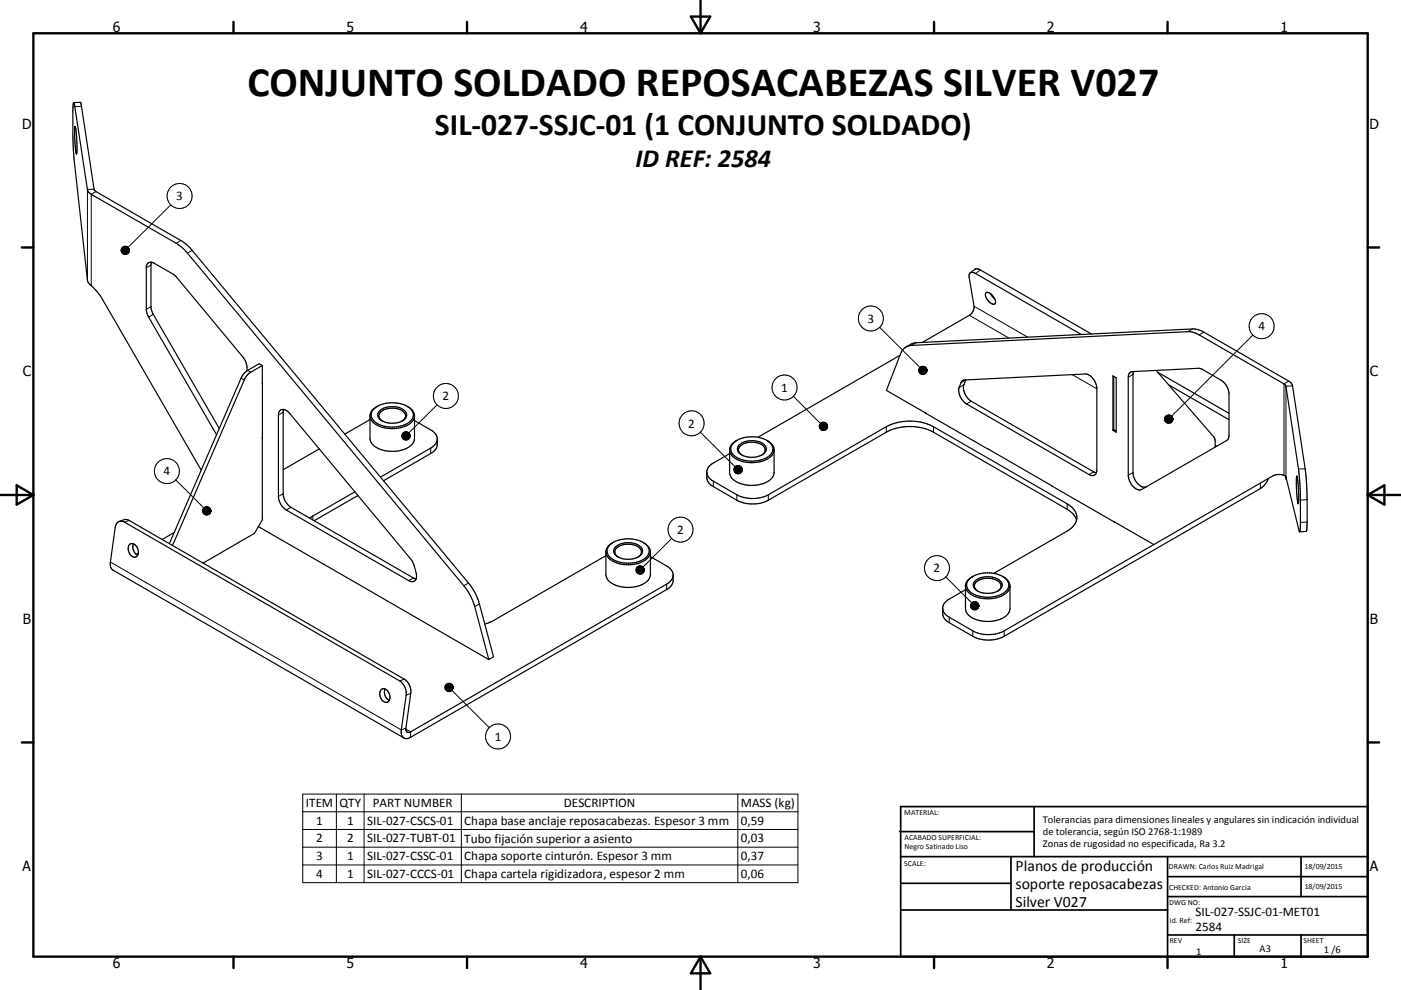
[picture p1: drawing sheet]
<svg xmlns="http://www.w3.org/2000/svg" width="420mm" height="297mm" viewBox="0 0 420 297" stroke-linecap="round" stroke-linejoin="round" font-family="sans-serif">
<g fill="none" stroke="#000" stroke-width=".36">
<path d="M22 30.8l-.2 2.3v7.7l.4 6.6 4 36.7 .4 .9 .8 .7a15.4 15.4 0 0 1 3.4 4.2l29.5 51.2M22.1 30.8h-.1M22.1 30.8h.1M22.1 30.8l2-.1 .2 .4 4.1 26.1 26.3 15.3 2 1.6 83.7 100.8a16.2 16.2 0 0 1 3.3 6.3l4.3 15.8-1.5 .9M22.1 30.8l4.1 26 .4 .8 .8 .7 25.4 14.7 3 2.4 83.2 100.3a17.1 17.1 0 0 1 3.3 6.3l4.2 15.9M22.5 38l.4 2.7 .1 5.5-.5-3.2zM23 46.2h-.1M45.4 78.7l-.1 13.3 .4 1.9 20 34.7M290.9 81.9l1.5-1.2 1.2 .1 33.6 19.4M295.6 87.8a2.31 2.31 0 0 1 2.5 1.7 .96 .96 0 0 1 .5 1 .96 .96 0 0 1-.8 .8 3.3 3.3 0 0 1-2.3-3.3zM297 88.1l1.2 1.6M74 111.2a5.5 5.5 0 0 0-1.2-4.1l-20.1-24.2-.8-.7-5.7-3.2a1.41 1.41 0 0 0-1.5-.3 1.41 1.41 0 0 0-.8 1.3v13.2l.3 1.1 20.7 36.1"/>
<path d="M78.6 115.1h.1M78.6 109.7l-3.7 2.1-1.5 1.8-21.7 50.1M78.6 109.7l-.9-.6-3.5 2a5.2 5.2 0 0 0-1.9 2.4l-21.5 49.6M78.6 109.7l.1 5.4M78.7 115.1l-.1 16.4M269.8 106.6l-42.6 24.6M271.6 104.1l-.9 .8-.5 .8-4.4 11.4 30.6 17.7M271.6 104.1l1.8-1 1.3-.3 82.8-4.1 1.4 .1 1.5 .6 26 14.9 1.1 1.2 3.8 25.1 .4 4.6 .1 14-.2 .2-2 .1M271.6 104.1l1.7-.5 82.8-4.1 1.9 .3 26.9 15.4 .6 .5 4 27.3 .4 5.9v8.8l-.3 1.8-4.1-16.4 .1 .7M288.4 114.4l.8-.4 36.2-1.8a4.4 4.4 0 0 1 3.4 4v25.2a1.41 1.41 0 0 1-.8 1.2 1.41 1.41 0 0 1-1.5-.2l-36.7-21.2a4.8 4.8 0 0 1-2.2-4.9zM289.5 114h.1M289.5 114l-.5 1.4a4.8 4.8 0 0 0 2.2 5l37.5 21.5"/>
<path d="M324.2 100.4l-31.7-18.3a1.12 1.12 0 0 0-1.4-.3 1.12 1.12 0 0 0-.5 1.3l1.4 8.8a3 3 0 0 1-1.4 2.7l-14.1 8.1M333.7 112.8l1 .5v16.4l-1-.6zM333.9 112.9v16M338.8 111.8l.7-.3 20.1-1 6.5 3.6a5.3 5.3 0 0 1 2.4 4v12.5l-.2 1-.3 .4-25.7 14.8a3.3 3.3 0 0 1-3.7-2.6l-.3-1.6v-29.4l.2-1zM339.8 111.5l-.1 30.3a4.5 4.5 0 0 0 3.5 4.4l.5-.2M346.6 111.1l17.3 20 .4 1v2M347.1 111.7l21.4 12.3M350.4 115.5l18.1 10.4M78.7 131.4l-.1 24.5-2.3 4.1-4.8 2.8M84 123.1a2.12 2.12 0 0 1 3 1l36.1 43.6 1 1.7 .7 2.4a1.83 1.83 0 0 1-1.1 2.7l-1.2-.3-36.7-21.2a5.3 5.3 0 0 1-2.3-4.1v-24.4zM85 122.8l-.1 25.7a5.5 5.5 0 0 0 2.3 3.7l37.6 21.5M95.7 134.7l-10.8 6.2"/>
<path d="M110.9 125.9l-7.5 4.3M112.9 122l-.4 .3M112.9 122a2.9 2.9 0 0 0-2 2.8 2.9 2.9 0 0 0 2.1 2.8 9.7 9.7 0 0 0 10.6-1.2l.7-1.4M112.9 122a9.2 9.2 0 0 1 10.4 .8 2.65 2.65 0 0 1-1.2 4.3 9.2 9.2 0 0 1-10.3-1.1 2.42 2.42 0 0 1 .4-3.4M113.1 121.9l-.2 .1M120.8 126.1a5.9 5.9 0 0 1-7.4-.9 2.12 2.12 0 0 1 2-2.8 5.5 5.5 0 0 1 6.4 1.5 1.92 1.92 0 0 1-1.3 2.4M120.9 126.1a1.7 1.7 0 0 0 .7-1.7 1.7 1.7 0 0 0-1.3-1.4 5.6 5.6 0 0 0-6.4 1 1.64 1.64 0 0 0 .8 2.3M122.1 121.9a3.6 3.6 0 0 1 2.2 2.7v7a4.7 4.7 0 0 1-4.5 3.6 8.9 8.9 0 0 1-8.4-2.2l-.5-1.4v-6.9M124.3 126.2l4.8 2.8a3.3 3.3 0 0 1 2 2.5v1.8a3.3 3.3 0 0 1-2 2.7l-14.1 8.2M131.1 131.9a3.4 3.4 0 0 1-2 2.5l-15 8.7M218.7 136.1l-4.8 2.8a3.4 3.4 0 0 0-2 2.6v1.8a3.3 3.3 0 0 0 2 2.7l7 4.1a10.5 10.5 0 0 0 9.4 0l35.4-20.4a15.5 15.5 0 0 1 14.2 0l40 23.1a5.7 5.7 0 0 1 2.9 3.3M218.7 135v6.8a4.4 4.4 0 0 0 3.9 3.5 9 9 0 0 0 9-2.1l.5-1.4v-6.8"/>
<path d="M219.8 132.9a9 9 0 0 1 11.4 .3 2.57 2.57 0 0 1-1.1 4 9.3 9.3 0 0 1-10.3-.8 2.37 2.37 0 0 1 0-3.5zM220.9 132.1a2.94 2.94 0 0 0-2.2 2.8 2.94 2.94 0 0 0 2.1 2.9 9.8 9.8 0 0 0 10.6-1.2 2.77 2.77 0 0 0-1.3-4.4l-.2-.1M221.7 133.4a6 6 0 0 1 7.8 .5 2.05 2.05 0 0 1-1.7 2.9 5.7 5.7 0 0 1-6.6-1.4v-1.2zM222.5 136.5a1.73 1.73 0 0 1-1.1-1.7 1.73 1.73 0 0 1 1.3-1.5 5.6 5.6 0 0 1 6.5 .9 1.64 1.64 0 0 1-.9 2.3M277.5 123.9v.1M277.6 124h.1M296.4 134.8l18.9 11M296.4 134.8h.1M333.9 128.9l.8 .4M333.9 128.9l-.2 .2M35.7 156.4l1.9-.6 1.1 .3 82.5 47.7a4.5 4.5 0 0 1 2 3.9l-1.5 10.8a.91 .91 0 0 0 .2 1.1 .91 .91 0 0 0 1.2 0l76.8-44.4a3.4 3.4 0 0 0 1.9-2.5M35.8 156.4l-.7 .5-.5 .9-1.5 10.8a2.28 2.28 0 0 0 .8 2.5l87.2 50.3"/>
<path d="M35.8 156.4h.9l.6 .2 82.5 47.7a4.6 4.6 0 0 1 2 4.3l-1.5 10.4a1.82 1.82 0 0 0 .3 1.9 1.82 1.82 0 0 0 1.8 .6l77.5-44.6a3.5 3.5 0 0 0 1.9-2.8 3.7 3.7 0 0 0-.3-2.8l-1.2-1.2-5.3-3.1M52.2 159.8l-3.6 2.1M77.4 158l.8 .4M78.2 158.4l18.8 10.9M106.4 147.6l-13.5 7.9M107.3 148.6l-13.1 7.6M211.9 141.8a3.4 3.4 0 0 0 2 2.6l7 4a10.4 10.4 0 0 0 9.4 0l35.4-20.4a15.7 15.7 0 0 1 14.2 0l40 23.2a4.3 4.3 0 0 1 2.4 6l-1 1.1-1.4 1-22 12.7M315.2 145.7l18.9 10.9M315.3 145.7h-.1M334.1 156.5l11.8 6.9M334.1 156.5v.1M334.1 156.6h.1"/>
<path d="M380.3 143.5a6.4 6.4 0 0 1-2.4 3.1l-76.8 44.3a10.2 10.2 0 0 1-9.5 0l-7-4.1a3.3 3.3 0 0 1-2-2.7v-1.8a3.4 3.4 0 0 1 2-2.6l4.9-2.8M385.6 143.8l-.2-1a4.2 4.2 0 0 0-3.9 0l-35.6 20.6M385.7 143.8h-.1M388.8 142.9v5l.4 3.2M388.8 142.9l.4 2.6v5.6M388.8 142.9h.1M389.2 151.1h.1M40 163.2a2.79 2.79 0 0 0 1.3 3.4M41.5 166a2.29 2.29 0 0 0-2.4-2.8 2.31 2.31 0 0 0-.5 2.5 2.31 2.31 0 0 0 2.2 1.4l.5-.5M41.5 166l-.2 .6M41.5 166l-.6 .3M71.5 162.8h.1"/>
<path d="M71.6 162.7h.1M71.6 162.7l-10.7 6.2M97 169.2l19 11M181.7 166.7l-33.7 19.4-2.6 1.1M181.7 165.6v6.8a4.4 4.4 0 0 0 3.8 3.5 9.1 9.1 0 0 0 9-2.1l.5-1.4v-6.8M182.9 163.4a9.1 9.1 0 0 1 11.1 .3 2.77 2.77 0 0 1-1.7 4.4 9 9 0 0 1-9.8-1.3 2.41 2.41 0 0 1 .4-3.4zM183.8 162.7l-.2 .2M185.1 166.9a1.71 1.71 0 0 1-.7-1.7 1.71 1.71 0 0 1 1.2-1.3 5.3 5.3 0 0 1 6.6 1.2v1.1l-.6 .7M185.3 167.1a6.9 6.9 0 0 0 6 0M185.4 167.1a1.93 1.93 0 0 1-1.4-1.9 1.93 1.93 0 0 1 1.5-1.8 5.8 5.8 0 0 1 7 1.3 1.91 1.91 0 0 1-1.2 2.4M192.8 162.7a2.86 2.86 0 0 1 1.2 4.8 9.4 9.4 0 0 1-11.7-.3 2.74 2.74 0 0 1 1.3-4.3M291.6 172.9a3.7 3.7 0 0 0-2.1 2.8v6.9a4.4 4.4 0 0 0 3.8 3.5 9 9 0 0 0 9-2.1l.5-1.4v-6.8"/>
<path d="M291.6 172.9a9.2 9.2 0 0 1 10.6 1.4 2.78 2.78 0 0 1-1.5 4.3 9.5 9.5 0 0 1-10.6-1.2l-.6-1.4M291.6 172.9a2.71 2.71 0 0 0-1.8 2.5 2.71 2.71 0 0 0 1.7 2.6 9.2 9.2 0 0 0 10.3-.9 2.55 2.55 0 0 0-.9-4M292.6 174.1a6.1 6.1 0 0 1 7.5 .5 1.89 1.89 0 0 1-1.3 2.9 5.9 5.9 0 0 1-6.7-1.1 1.64 1.64 0 0 1 .5-2.3zM293.2 177.4a1.73 1.73 0 0 1-1.1-1.8 1.73 1.73 0 0 1 1.3-1.5 5.7 5.7 0 0 1 6.5 .9 1.64 1.64 0 0 1-.8 2.4M300.6 172.9l.2 .2M345.9 163.4l-44.8 25.9a10.5 10.5 0 0 1-9.5 0l-7-4.1a3.3 3.3 0 0 1-2-2.6M115.9 180.2l30.6 17.7M114.4 206.8a1.79 1.79 0 0 1 2.4 1.7 1.35 1.35 0 0 1-.1 1.7 1.35 1.35 0 0 1-1.7 .2 2.58 2.58 0 0 1-.6-3.6zM115.5 206.7a2.72 2.72 0 0 0 1.2 3.4"/>
</g>
<g fill="none" stroke="#000" stroke-width=".3">
<path d="M24.4 31.9l-2 .1M28.2 56.7l-2 .1v27.3M28.8 57.5l-1.4 .8v27.4M45.3 79.5l-1.4 .8M51.2 61.4l-12.8 12.8M54.2 72.2l-1.4 .8M57.6 75.1l-1.4 .8M45.3 92l-1.4 .8M46 94.3l-1.4 .8M263.7 98.2l12.1 12M290.6 94.6l11.9 6.8M292 91.9l16.1 9.3"/>
<path d="M293.9 81l-1.4 1.1M357.5 98.7l-1.4 .8M360.9 99.6l-1.4 .9M72.3 113.5l.9 .5M74.2 111.1l1 .6M237.9 118.9l8.1 8.1M274.7 102.8l-1.4 .8M289 115.4l-1.4 .9M289.5 114l-1.4 .8M321.4 112.4l7.4 4.2M339.7 112.3l-1.4 .9M375.6 100.5l-24.3 24.3"/>
<path d="M386.4 114.3l-1.5 .9v27.4M387.5 115.8l-2 .1v27.2M84.9 123.7l-1.4 .8M129.1 134.4v1.6M131 121.4l-8.4 8.5M210 129.6l10.4 10.4M265.7 128v1.7M279.9 128v1.7M291.2 120.4l-1.4 .8M364.3 133.6l.5 .3M38.7 156.1l-1.4 .5M52.7 144l8.4 8.4"/>
<path d="M84.9 148.1l-1.4 .8M87.2 152.2l-1.4 .8M93.8 154.8v1.2M213.9 144.4v1.6M220.9 148.4v1.7M230.3 148.4v1.7M319.9 151.2v1.6M327.9 141.6l-1.4 .8M339.7 141.8l-1.4 .8M377.9 144.9v1.7M391.3 140.6l-2 .1M391.9 156.6l-2 .1"/>
<path d="M391.9 149.9l-2 .1M33.1 168.6l87.2 50.4 1.4-.5M123.9 173.4l-1.4 .8M140.4 174.9l-1.4 .8M199.9 175.2v1.7M201.4 161.5l-8.6 8.6M283.5 173.1l7.8 7.8M143.7 181.2l-1.4 .8M284.6 185.2v1.6M291.6 189.3v1.6M301.1 189.3v1.6M121.2 203.8l-1.4 .5"/>
<path d="M121.7 218.8l1.4 .8v1.6M123.1 208l-1.3 .6M135.5 207.1l11.2 11.2M90.8 238.2h148.4v26.6h-148.4zM100.8 238.2v26.6M109.2 238.2v26.6M138.3 238.2v26.6M221.2 238.2v26.6M90.8 243.5h148.4M90.8 248.9h148.4M90.8 254.2h148.4M90.8 259.5h148.4"/>
<circle cx="53.8" cy="58.8" r="3.7"/>
<circle cx="261.1" cy="95.5" r="3.8"/>
<circle cx="378.3" cy="97.9" r="3.7"/>
<circle cx="133.7" cy="118.8" r="3.8"/>
<circle cx="235.2" cy="116.2" r="3.8"/>
<circle cx="207.3" cy="127" r="3.8"/>
<circle cx="50" cy="141.3" r="3.8"/>
<circle cx="204" cy="158.9" r="3.8"/>
<circle cx="280.9" cy="170.4" r="3.8"/>
<circle cx="149.3" cy="221" r="3.8"/>
</g>
<g fill="none" stroke="#000" stroke-width=".71">
<path d="M10 10h400v277h-400zM70 6.6v3.4M140 6.6v3.4M207.1 5h5.8l-2.9 5zM210 0v10M280 6.6v3.4M350 6.6v3.4M6.6 74.2h3.4M410 74.2h3.5M0 148.5h10M5 145.6l5 2.9-5 2.9zM410 148.5h10.1"/>
<path d="M410 148.5l5.1-2.9v5.8zM6.6 222.7h3.4M410 222.7h3.5M70 287v3.4M140 287v3.4M210 287v10M210 287l2.9 5h-5.8zM280 287v3.4M350 287v3.4"/>
</g>
<g fill="none" stroke="#000" stroke-width=".51">
<path d="M269.7 249.5h40.3M270 242h140v45h-140zM270 257h140M303.1 257v16M310 242v15M350 257v30M390.1 257v12M270 265h33.1M270 273h80M350 269h60M350 263h60M350 280.5h60"/>
<path d="M370 280.5v6.5M390.1 280.5v6.5"/>
</g>
<g fill="#000" stroke="#000" stroke-width=".3">
<path d="M38.7 74.6l.1 .5zM38.5 74.3l.3 .8zM38.4 74.1l.4 1zM38.1 74l.7 1.1zM37.9 73.9l.9 1.2zM37.6 73.9h.3l.9 1.2zM37.3 73.9h.3l1.2 1.2zM37.1 73.9h.2l1.5 1.2zM36.8 74.1l.3-.2 1.7 1.2zM36.6 74.2l.2-.1 2 1zM36.6 74.2l2.2 .9-2.3-.6zM36.5 74.5l2.3 .6-2.5-.4z"/>
<path d="M36.3 74.7l2.5 .4-2.5-.1zM36.3 75l2.5 .1-2.5 .1zM36.3 75.2l2.5-.1-2.5 .4zM36.3 75.5l2.5-.4-2.3 .6zM36.5 75.7l2.3-.6-2.2 .9zM36.6 76l2.2-.9-2 1.1zM36.8 76.2l2-1.1-1.7 1.2zM37.1 76.3l1.7-1.2-1.5 1.3zM37.3 76.4l1.5-1.3-1.2 1.3zM38.8 75.1l-.9 1.2-.3 .1zM38.8 75.1l-.9 1.2zM38.8 75.1l-.7 1.1z"/>
<path d="M38.8 75.1l-.4 1zM38.8 75.1l-.3 .8zM38.8 75.1l-.1 .5zM38.8 75.1v.3zM277.8 110.6l.1 .5zM277.7 110.4l.2 .7zM277.5 110.2l.4 .9zM277.2 110l.7 1.1zM277 109.9l.9 1.2zM276.7 109.9h.3l.9 1.2zM276.5 109.9h.2l1.2 1.2zM276.2 110l.3-.1 1.4 1.2z"/>
<path d="M276 110.1l.2-.1 1.7 1.1zM275.8 110.3l.2-.2 1.9 1zM275.8 110.3l2.1 .8-2.3-.6zM275.6 110.5l2.3 .6-2.4-.4zM275.5 110.7l2.4 .4-2.5-.1zM275.4 111l2.5 .1-2.5 .2zM275.4 111.3l2.5-.2-2.4 .4zM275.5 111.5l2.4-.4-2.3 .7zM275.6 111.8l2.3-.7-2.1 .9zM275.8 112l2.1-.9-1.9 1zM276 112.1l1.9-1-1.7 1.2zM276.2 112.3l1.7-1.2-1.4 1.2z"/>
<path d="M276.5 112.3l1.4-1.2-1.2 1.3zM277.9 111.1l-.9 1.2-.3 .1zM277.9 111.1l-.9 1.2zM277.9 111.1l-.7 1.1zM277.9 111.1l-.4 1zM277.9 111.1l-.2 .8zM277.9 111.1l-.1 .5zM277.9 111.1v.3zM122.8 130.3l.1 .5zM122.7 130l.2 .8zM122.5 129.8l.4 1zM122.3 129.7l.6 1.1z"/>
<path d="M122 129.6l.9 1.2zM121.8 129.5l1.1 1.3zM121.5 129.5h.3l1.1 1.3zM121.2 129.6l.3-.1 1.4 1.3zM121 129.7l.2-.1 1.7 1.2zM120.8 129.9l.2-.2 1.9 1.1zM120.8 129.9l2.1 .9-2.3-.7zM120.6 130.1l2.3 .7-2.4-.4zM120.5 130.4l2.4 .4-2.4-.2zM120.5 130.6l2.4 .2-2.4 .1zM120.5 130.9l2.4-.1-2.4 .4zM120.5 131.2l2.4-.4-2.3 .6z"/>
<path d="M120.6 131.4l2.3-.6-2.1 .8zM120.8 131.6l2.1-.8-1.9 1zM121 131.8l1.9-1-1.7 1.1zM121.2 131.9l1.7-1.1-1.4 1.2zM121.5 132l1.4-1.2-1.1 1.2zM122.9 130.8l-.9 1.2h-.2zM122.9 130.8l-.9 1.2zM122.9 130.8l-.6 1.1zM122.9 130.8l-.4 .9zM122.9 130.8l-.2 .7zM122.9 130.8l-.1 .5zM122.9 130.8v.2z"/>
<path d="M248 127.4l.1 .5zM247.9 127.1l.2 .8zM247.7 127l.4 .9zM247.4 126.8l.7 1.1zM247.2 126.7l.9 1.2zM246.9 126.7h.3l.9 1.2zM246.7 126.7h.2l1.2 1.2zM246.4 126.7h.3l1.4 1.2zM246.1 126.9l.3-.2 1.7 1.2zM245.9 127l.2-.1 2 1zM245.9 127l2.2 .9-2.3-.6zM245.8 127.3l2.3 .6-2.4-.4z"/>
<path d="M245.7 127.5l2.4 .4-2.5-.1zM245.6 127.8l2.5 .1-2.5 .1zM245.6 128l2.5-.1-2.4 .4zM245.7 128.3l2.4-.4-2.3 .6zM245.8 128.5l2.3-.6-2.2 .9zM245.9 128.8l2.2-.9-2 1zM246.1 128.9l2-1-1.7 1.2zM246.4 129.1l1.7-1.2-1.4 1.2zM246.7 129.1l1.4-1.2-1.2 1.2zM248.1 127.9l-.9 1.2h-.3zM248.1 127.9l-.9 1.2zM248.1 127.9l-.7 1.1z"/>
<path d="M248.1 127.9l-.4 1zM248.1 127.9l-.2 .8zM248.1 127.9l-.1 .5zM248.1 127.9v.3zM351.5 125.2l.1 .5zM351.4 125l.2 .7zM351.2 124.8l.4 .9zM351 124.6l.6 1.1zM350.7 124.5l.9 1.2zM350.5 124.5h.2l.9 1.2zM350.2 124.5h.3l1.1 1.2zM349.9 124.6l.3-.1 1.4 1.2z"/>
<path d="M349.7 124.7l.2-.1 1.7 1.1zM349.5 124.9l.2-.2 1.9 1zM349.5 124.9l2.1 .8-2.3-.6zM349.3 125.1l2.3 .6-2.4-.4zM349.2 125.3l2.4 .4-2.5-.1zM349.1 125.6l2.5 .1-2.5 .2zM349.1 125.9l2.5-.2-2.4 .4zM349.2 126.1l2.4-.4-2.3 .7zM349.3 126.4l2.3-.7-2.1 .9zM349.5 126.6l2.1-.9-1.9 1.1zM349.7 126.8l1.9-1.1-1.7 1.2zM349.9 126.9l1.7-1.2-1.4 1.3z"/>
<path d="M350.2 127l1.4-1.3-1.1 1.3zM351.6 125.7l-.9 1.3h-.2zM351.6 125.7l-.9 1.3zM351.6 125.7l-.6 1.2zM351.6 125.7l-.4 1zM351.6 125.7l-.2 .8zM351.6 125.7l-.1 .6zM351.6 125.7v.3zM63.1 152.7l.1 .6zM62.9 152.5l.3 .8zM62.8 152.3l.4 1zM62.5 152.2l.7 1.1z"/>
<path d="M62.3 152.1l.9 1.2zM62 152l1.2 1.3zM61.8 152h.2l1.2 1.3zM61.5 152.1l.3-.1 1.4 1.3zM61.3 152.2l.2-.1 1.7 1.2zM61.1 152.4l.2-.2 1.9 1.1zM61.1 152.4l2.1 .9-2.3-.7zM60.9 152.6l2.3 .7-2.4-.4zM60.8 152.9l2.4 .4-2.5-.2zM60.7 153.1l2.5 .2-2.5 .1zM60.7 153.4l2.5-.1-2.4 .3zM60.8 153.6l2.4-.3-2.3 .6z"/>
<path d="M60.9 153.9l2.3-.6-2.1 .8zM61.1 154.1l2.1-.8-1.9 1zM61.3 154.3l1.9-1-1.7 1.1zM61.5 154.4l1.7-1.1-1.4 1.2zM61.8 154.5l1.4-1.2-1.2 1.2zM63.2 153.3l-1.2 1.2zM63.2 153.3l-.9 1.2zM63.2 153.3l-.7 1.1zM63.2 153.3l-.4 .9zM63.2 153.3l-.3 .7zM63.2 153.3l-.1 .5zM63.2 153.3v.2z"/>
<path d="M222.4 140.4l.1 .5zM222.2 140.1l.3 .8zM222.1 140l.4 .9zM221.8 139.8l.7 1.1zM221.6 139.7l.9 1.2zM221.3 139.7h.3l.9 1.2zM221 139.7h.3l1.2 1.2zM220.8 139.7h.2l1.5 1.2zM220.5 139.9l.3-.2 1.7 1.2zM220.3 140l.2-.1 2 1zM220.3 140l2.2 .9-2.3-.6zM220.2 140.3l2.3 .6-2.4-.4z"/>
<path d="M220.1 140.5l2.4 .4-2.5-.1zM220 140.8l2.5 .1-2.5 .1zM220 141l2.5-.1-2.4 .4zM220.1 141.3l2.4-.4-2.3 .7zM220.2 141.6l2.3-.7-2.2 .9zM220.3 141.8l2.2-.9-2 1zM220.5 141.9l2-1-1.7 1.2zM220.8 142.1l1.7-1.2-1.5 1.2zM221 142.1l1.5-1.2-1.2 1.2zM222.5 140.9l-.9 1.2h-.3zM222.5 140.9l-.9 1.2zM222.5 140.9l-.7 1.1z"/>
<path d="M222.5 140.9l-.4 1zM222.5 140.9l-.3 .8zM222.5 140.9l-.1 .5zM222.5 140.9v.3zM193 170.5l.2 .5zM192.9 170.2l.3 .8zM192.7 170.1l.5 .9zM192.5 169.9l.7 1.1zM192.2 169.8l1 1.2zM192 169.8h.2l1 1.2zM191.7 169.8h.3l1.2 1.2zM191.5 169.9l.2-.1 1.5 1.2z"/>
<path d="M191.2 170l.3-.1 1.7 1.1zM191 170.1l.2-.1 2 1zM191 170.1l2.2 .9-2.4-.6zM190.8 170.4l2.4 .6-2.5-.4zM190.7 170.6l2.5 .4-2.5-.1zM190.7 170.9l2.5 .1-2.5 .2zM190.7 171.2l2.5-.2-2.5 .4zM190.7 171.4l2.5-.4-2.4 .7zM190.8 171.7l2.4-.7-2.2 .9zM191 171.9l2.2-.9-2 1zM191.2 172l2-1-1.7 1.2zM191.5 172.2l1.7-1.2-1.5 1.2z"/>
<path d="M191.7 172.2l1.5-1.2-1.2 1.2zM193.2 171l-1 1.2h-.2zM193.2 171l-1 1.2zM193.2 171l-.7 1.1zM193.2 171l-.5 1zM193.2 171l-.3 .8zM193.2 171l-.2 .5zM193.2 171l-.1 .3zM293.3 181.2l.1 .5zM293.2 181l.2 .7zM293 180.8l.4 .9zM292.8 180.6l.6 1.1z"/>
<path d="M292.5 180.5l.9 1.2zM292.3 180.5h.2l.9 1.2zM292 180.5h.3l1.1 1.2zM291.7 180.6l.3-.1 1.4 1.2zM291.5 180.7l.2-.1 1.7 1.1zM291.3 180.9l.2-.2 1.9 1zM291.3 180.9l2.1 .8-2.3-.6zM291.1 181.1l2.3 .6-2.4-.4zM291 181.3l2.4 .4-2.4-.1zM291 181.6l2.4 .1-2.4 .2zM291 181.9l2.4-.2-2.4 .4zM291 182.1l2.4-.4-2.3 .7z"/>
<path d="M291.1 182.4l2.3-.7-2.1 .9zM291.3 182.6l2.1-.9-1.9 1.1zM291.5 182.8l1.9-1.1-1.7 1.2zM291.7 182.9l1.7-1.2-1.4 1.3zM292 183l1.4-1.3-1.1 1.3zM293.4 181.7l-.9 1.2-.2 .1zM293.4 181.7l-.9 1.2zM293.4 181.7l-.6 1.1zM293.4 181.7l-.4 1zM293.4 181.7l-.2 .8zM293.4 181.7l-.1 .6zM293.4 181.7v.3z"/>
<path d="M135.7 205.7l.2 .6zM135.6 205.5l.3 .8zM135.4 205.3l.5 1zM135.2 205.1l.7 1.2zM134.9 205l1 1.3zM134.7 205h.2l1 1.3zM134.4 205h.3l1.2 1.3zM134.1 205.1l.3-.1 1.5 1.3zM133.9 205.2l.2-.1 1.8 1.2zM133.7 205.4l.2-.2 2 1.1zM133.7 205.4l2.2 .9-2.4-.7zM133.5 205.6l2.4 .7-2.5-.4z"/>
<path d="M133.4 205.9l2.5 .4-2.5-.2zM133.4 206.1l2.5 .2-2.5 .1zM133.4 206.4l2.5-.1-2.5 .3zM133.4 206.6l2.5-.3-2.4 .6zM133.5 206.9l2.4-.6-2.2 .8zM133.7 207.1l2.2-.8-2 1zM133.9 207.3l2-1-1.8 1.1zM134.1 207.4l1.8-1.1-1.5 1.2zM134.4 207.5l1.5-1.2-1.2 1.2zM135.9 206.3l-1.2 1.2zM135.9 206.3l-1 1.1zM135.9 206.3l-.7 1z"/>
<path d="M135.9 206.3l-.5 .9zM135.9 206.3l-.3 .7zM135.9 206.3l-.2 .5zM135.9 206.3l-.1 .2z"/>
</g>
<text font-size="12.6" x="74.2" y="28.7">CONJUNTO SOLDADO REPOSACABEZAS SILVER V027</text>
<text font-size="9.4" x="130.4" y="40.6">SIL-027-SSJC-01 (1 CONJUNTO SOLDADO)</text>
<text font-size="7.9" x="190.5" y="50">ID REF: 2584</text>
<g font-size="4.7">
<text x="304.5" y="261.2">Planos de producción</text>
<text x="304.5" y="266.6">soporte reposacabezas</text>
<text x="304.5" y="272">Silver V027</text>
</g>
<g font-size="4.2">
<text x="33.9" y="9.6">6</text>
<text x="103.9" y="9.6">5</text>
<text x="173.9" y="9.6">4</text>
<text x="243.8" y="9.6">3</text>
<text x="313.9" y="9.6">2</text>
<text x="383.9" y="9.6">1</text>
<text x="6.7" y="38.7">D</text>
<text x="410.5" y="38.7">D</text>
<text x="6.9" y="112.9">C</text>
<text x="410.7" y="112.9">C</text>
<text x="6.9" y="187.1">B</text>
<text x="410.7" y="187.1">B</text>
<text x="6.8" y="261.4">A</text>
<text x="410.7" y="261.4">A</text>
<text x="33.9" y="290.4">6</text>
<text x="103.9" y="290.4">5</text>
<text x="173.9" y="290.4">4</text>
<text x="243.8" y="290.4">3</text>
<text x="313.9" y="290.4">2</text>
<text x="383.9" y="290.4">1</text>
</g>
<g font-size="3.9">
<text x="52.8" y="60.1">3</text>
<text x="260.1" y="96.9">3</text>
<text x="377.3" y="99.1">4</text>
<text x="234.2" y="117.5">1</text>
<text x="132.7" y="120.1">2</text>
<text x="206.3" y="128.3">2</text>
<text x="49" y="142.6">4</text>
<text x="203" y="160.2">2</text>
<text x="279.9" y="171.7">2</text>
<text x="148.3" y="222.2">1</text>
<text x="91.7" y="242.1">ITEM</text>
<text x="101.8" y="242.1">QTY</text>
<text x="111.8" y="242.1">PART NUMBER</text>
<text x="169" y="242.1">DESCRIPTION</text>
<text x="222.1" y="242.2">MASS (kg)</text>
<text x="94.8" y="247.5">1</text>
<text x="104.1" y="247.5">1</text>
<text x="110.1" y="247.5">SIL-027-CSCS-01</text>
<text x="139.2" y="247.6">Chapa base anclaje reposacabezas. Espesor 3 mm</text>
<text x="222.1" y="247.5">0,59</text>
<text x="94.8" y="252.7">2</text>
<text x="104.1" y="252.7">2</text>
<text x="110.1" y="252.7">SIL-027-TUBT-01</text>
<text x="139.2" y="252.8">Tubo fijación superior a asiento</text>
<text x="222.1" y="252.7">0,03</text>
<text x="94.8" y="258.1">3</text>
<text x="94.8" y="263.4">4</text>
<text x="104.1" y="258.1">1</text>
<text x="104.1" y="263.4">1</text>
<text x="110.1" y="258.1">SIL-027-CSSC-01</text>
<text x="110.1" y="263.4">SIL-027-CCCS-01</text>
<text x="139.2" y="258.1">Chapa soporte cinturón. Espesor 3 mm</text>
<text x="139.2" y="263.5">Chapa cartela rigidizadora, espesor 2 mm</text>
<text x="222.1" y="258.1">0,37</text>
<text x="222.1" y="263.4">0,06</text>
<text x="358.4" y="274.9">SIL-027-SSJC-01-MET01</text>
<text x="358.4" y="279.4">2584</text>
</g>
<g font-size="3.1">
<text x="312.7" y="246.8">Tolerancias para dimensiones lineales y angulares sin indicación individual</text>
<text x="312.7" y="250.4">de tolerancia, según ISO 2768-1:1989</text>
<text x="312.7" y="254">Zonas de rugosidad no especificada, Ra 3.2</text>
<text x="358.6" y="286.5">1</text>
<text x="377.6" y="285.6">A3</text>
<text x="396.9" y="285.9">1 /6</text>
</g>
<g font-size="2.4">
<text x="271.1" y="244.4">MATERIAL:</text>
<text x="271.2" y="252">ACABADO SUPERFICIAL:</text>
<text x="271.2" y="254.7">Negro Satinado Liso</text>
<text x="271.1" y="259.7">SCALE:</text>
<text x="350.4" y="260.8">DRAWN: Carlos Ruiz Madrigal</text>
<text x="391.1" y="260.6">18/09/2015</text>
<text x="350.5" y="267">CHECKED: Antonio Garcia</text>
<text x="391.2" y="266.7">18/09/2015</text>
<text x="350.5" y="271.4">DWG NO:</text>
<text x="350.7" y="276.9">Id. Ref:</text>
<text x="350.7" y="282.8">REV</text>
<text x="371.1" y="282.9">SIZE</text>
<text x="390.8" y="283">SHEET</text>
</g>
</svg>
